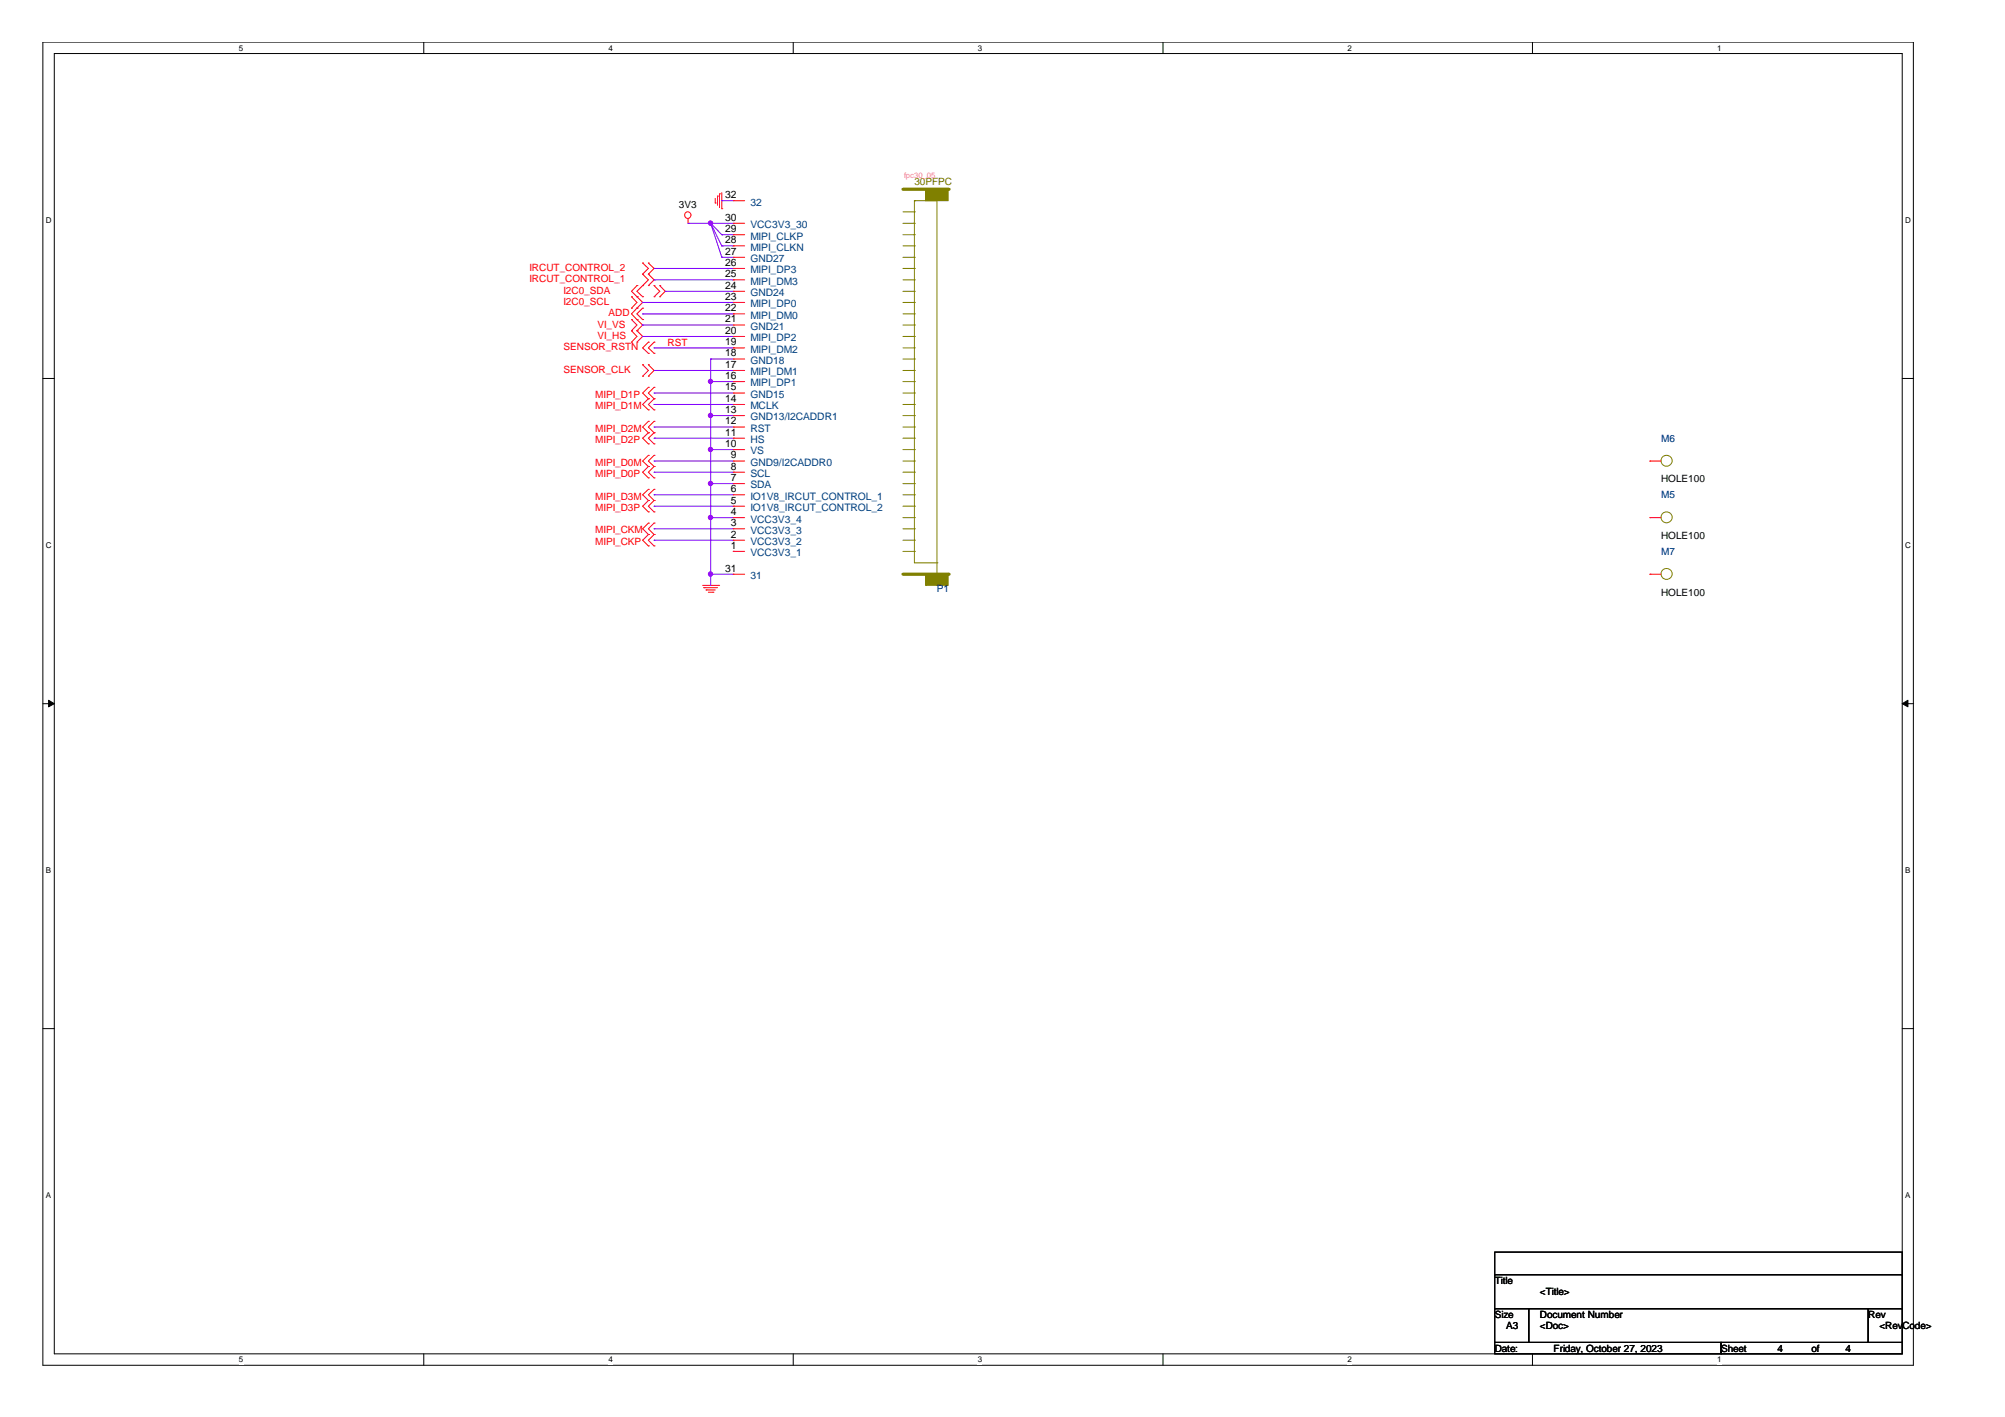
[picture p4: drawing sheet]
<svg xmlns="http://www.w3.org/2000/svg" width="297mm" height="210mm" viewBox="0 0 297 210" stroke-linecap="round" stroke-linejoin="round" font-family="sans-serif">
<path d="M6.3 6.2h277.2v196h-277.2zM8 7.9h273.8v192.6h-273.8z" fill="none" stroke="#000" stroke-width=".15"/>
<g fill="#fff">
<path d="M35.4 6.4h.6v1.4h-.6z"/>
<path d="M35.4 200.7h.6v1.4h-.6z"/>
</g>
<path d="M62.8 6.2v1.7M62.8 200.5v1.7" fill="none" stroke="#000" stroke-width=".15"/>
<g fill="#fff">
<path d="M90.1 6.4h.7v1.4h-.7z"/>
<path d="M90.1 200.7h.7v1.4h-.7z"/>
</g>
<path d="M117.5 6.2v1.7M117.5 200.5v1.7" fill="none" stroke="#000" stroke-width=".15"/>
<g fill="#fff">
<path d="M144.9 6.4h.6v1.4h-.6z"/>
<path d="M144.9 200.7h.6v1.4h-.6z"/>
</g>
<path d="M172.3 6.2v1.7M172.3 200.5v1.7" fill="none" stroke="#000" stroke-width=".15"/>
<g fill="#fff">
<path d="M199.6 6.4h.7v1.4h-.7z"/>
<path d="M199.6 200.7h.7v1.4h-.7z"/>
</g>
<path d="M227 6.2v1.7M227 200.5v1.7" fill="none" stroke="#000" stroke-width=".15"/>
<g fill="#fff">
<path d="M254.4 6.4h.6v1.4h-.6z"/>
<path d="M254.4 200.7h.6v1.4h-.6z"/>
<path d="M6.8 32h.8v1.3h-.8z"/>
<path d="M282.2 32h.9v1.3h-.9z"/>
<path d="M6.8 80.1h.8v1.4h-.8z"/>
<path d="M282.2 80.1h.9v1.4h-.9z"/>
</g>
<path d="M6.3 56.1h1.7M281.8 56.1h1.7" fill="none" stroke="#000" stroke-width=".15"/>
<g fill="#fff">
<path d="M6.8 128.3h.7v1.3h-.7z"/>
<path d="M282.2 128.3h.8v1.3h-.8z"/>
</g>
<path d="M6.3 104.2h1.7M281.8 104.2h1.7" fill="none" stroke="#000" stroke-width=".15"/>
<path d="M7.2 103.7l.8 .5-.8 .5zM281.8 104.2l.9-.5v1z" fill="#000" stroke="#000" stroke-width=".15"/>
<g fill="#fff">
<path d="M6.8 176.4h.7v1.4h-.7z"/>
<path d="M282.2 176.4h.8v1.4h-.8z"/>
</g>
<path d="M6.3 152.4h1.7M281.8 152.4h1.7M221.4 185.5h60.4v3.3h-60.4zM221.4 188.8h60.4v5.1h-60.4zM221.4 193.9h5.1v5h-5.1zM221.4 198.9h33.6v1.6h-33.6zM226.5 193.9h50.3v5h-50.3zM255 198.9h26.8v1.6h-26.8zM276.8 193.9h5v5h-5z" fill="none" stroke="#000" stroke-width=".15"/>
<g fill="none" stroke="#f00" stroke-width=".15">
<path d="M95.2 39h.1M95.2 39l.9 .8-.9 .8M96.1 39h.1M96.1 39l.8 .8-.8 .8M101.9 33.1h.1M101.9 32.4v.7M106 30.1h.1M106 29.4v.7M106.3 29.1h.1M106.3 29.1v1.3M106.6 28.7h.1M106.6 28.7v2"/>
<path d="M106.9 30.9h.1M106.9 28.5v2.4M93.6 45.6h.1M93.6 44h.1M93.6 49h.1M93.6 47.3h.1M93.6 50.7h.1M93.6 44l.8 .8-.8 .8M93.6 47.3l.8 .8-.8 .9M93.6 49l.8 .8-.8 .9M94.4 44h.1M94.4 42.3h.1"/>
<path d="M94.4 45.6h.1M94.4 47.3h.1M94.4 49h.1M94.4 50.7h.1M94.4 42.3l-.8 .9 1.6 1.6-.8 .8M94.4 47.3l.8 .8-.8 .9M94.4 49l.8 .8-.8 .9M94.4 45.6l-.8 .9 .8 .8M95.2 40.6h.1M95.2 42.3h.1M95.2 44h.1M95.2 55.7h.1"/>
<path d="M95.2 54h.1M95.2 47.3h.1M95.2 45.6h.1M95.2 40.6l.9 .9-1.7 1.7 .8 .8M95.2 54l.9 .9-.9 .8M95.2 45.6l-.8 .9 .8 .8M96.1 40.6h.1M96.1 42.3h.1M96.1 52.3h.1M96.1 50.7h.1M96.1 54h.1M96.1 55.7h.1"/>
<path d="M96.1 57.4h.1M96.1 59.1h.1M96.1 40.6l.8 .9-.8 .8M96.1 50.7l-.9 .8 .9 .8M96.1 54l.8 .9-.8 .8M96.1 57.4l-.9 .8 .9 .9M96.1 59.1l-.9 .8 .9 .8M96.9 44h.1M96.9 42.3h.1M96.9 52.3h.1M96.9 50.7h.1M96.9 57.4h.1"/>
<path d="M96.9 59.1h.1M96.9 42.3l.8 .9-.8 .8M96.9 50.7l-.8 .8 .8 .8M96.9 57.4l-.8 .8 .8 .9M96.9 59.1l-.8 .8 .8 .8M97.7 42.3h.1M97.7 44h.1M97.7 42.3l.9 .9-.9 .8M96.1 60.7h.1M96.1 62.4h.1M96.1 64.1h.1M96.1 65.8h.1"/>
<path d="M96.1 67.5h.1M96.1 69.1h.1M96.1 70.8h.1M96.1 72.5h.1M96.1 74.1h.1M96.1 75.8h.1M96.1 77.5h.1M96.1 79.2h.1M96.1 62.4l-.9 .9 .9 .8M96.1 64.1l-.9 .8 .9 .9M96.1 67.5l-.9 .8 .9 .8M96.1 69.1l-.9 .8 .9 .9"/>
<path d="M96.1 72.5l-.9 .8 .9 .8M96.1 74.1l-.9 .9 .9 .8M96.1 77.5l-.9 .8 .9 .9M96.1 79.2l-.9 .8 .9 .9M96.9 60.7h.1M96.9 62.4h.1M96.9 64.1h.1M96.9 65.8h.1M96.9 67.5h.1M96.9 69.1h.1M96.9 70.8h.1M96.9 72.5h.1"/>
<path d="M96.9 74.1h.1M96.9 75.8h.1M96.9 77.5h.1M96.9 79.2h.1M96.9 62.4l-.8 .9 .8 .8M96.9 64.1l-.8 .8 .8 .9M96.9 67.5l-.8 .8 .8 .8M96.9 69.1l-.8 .8 .8 .9M96.9 72.5l-.8 .8 .8 .8M96.9 74.1l-.8 .9 .8 .8M96.9 77.5l-.8 .8 .8 .9M96.9 79.2l-.8 .8 .8 .9"/>
<path d="M244.4 76.7h.1M244.4 76.7h1.7M96.1 80.9h.1M96.9 80.9h.1M104.1 86.7h2.4M104.3 87.1h.1M104.3 87.1h2M104.6 87.4h.1M104.6 87.4h1.4M104.9 87.7h.7M105.6 87.7h.1M106.5 86.7h.1"/>
<path d="M244.4 85.1h.1M244.4 85.1h1.7"/>
<circle cx="101.9" cy="31.9" r=".48"/>
</g>
<g fill="none" stroke="#808000" stroke-width=".15">
<path d="M133.8 78.3h1.7M133.8 76.7h1.7M133.8 75h1.7M133.8 73.3h1.7M135.5 78.3h.1M135.5 76.7h.1M135.5 75h.1M135.5 73.3h.1"/>
<circle cx="246.9" cy="76.6" r=".82"/>
<circle cx="246.9" cy="85" r=".82"/>
</g>
<g fill="#808000" stroke="#808000" stroke-width=".15">
<path d="M137.1 85.1h3.4v1.6h-3.4z" fill-rule="evenodd"/>
<path d="M137.1 28h3.4v1.7h-3.4z" fill-rule="evenodd"/>
</g>
<path d="M133.8 85.1h6.7" fill="none" stroke="#808000" stroke-width=".47"/>
<circle cx="140.5" cy="85.1" r=".23" fill="#808000"/>
<g fill="none" stroke="#808000" stroke-width=".15">
<path d="M133.8 39.8h1.7M133.8 38.1h1.7M133.8 36.4h1.7M133.8 34.8h1.7M133.8 33.1h1.7M135.5 39.8h.1M135.5 38.1h.1M135.5 36.4h.1M135.5 34.8h.1M135.5 33.1h.1M135.5 29.7h.1M135.5 29.7v53.7"/>
<path d="M133.8 59.9h1.7M133.8 58.2h1.7M133.8 56.5h1.7M133.8 54.9h1.7M133.8 53.2h1.7M133.8 51.5h1.7M133.8 49.8h1.7M133.8 48.1h1.7M133.8 46.5h1.7M133.8 44.8h1.7M133.8 41.5h1.7M133.8 43.2h1.7"/>
<path d="M135.5 59.9h.1M135.5 58.2h.1M135.5 56.5h.1M135.5 54.9h.1M135.5 53.2h.1M135.5 51.5h.1M135.5 49.8h.1M135.5 48.1h.1M135.5 46.5h.1M135.5 44.8h.1M135.5 41.5h.1M135.5 43.2h.1"/>
<path d="M133.8 71.6h1.7M133.8 69.9h1.7M133.8 68.3h1.7M133.8 66.6h1.7M133.8 64.9h1.7M133.8 63.3h1.7M133.8 61.6h1.7M135.5 71.6h.1M135.5 69.9h.1M135.5 68.3h.1M135.5 66.6h.1M135.5 64.9h.1"/>
<path d="M135.5 63.3h.1M135.5 61.6h.1M133.8 80h1.7M133.8 81.7h1.7M135.5 80h.1M135.5 81.7h.1"/>
</g>
<path d="M133.8 28h6.7" fill="none" stroke="#808000" stroke-width=".47"/>
<circle cx="140.5" cy="28" r=".23" fill="#808000"/>
<g fill="none" stroke="#808000" stroke-width=".15">
<path d="M133.8 31.4h1.7M135.5 29.7h.1M135.5 31.4h.1M135.5 29.7h3.3v55.4M135.5 83.4h3.3M138.8 83.4h.1M138.8 85.1h.1"/>
<circle cx="246.9" cy="68.3" r=".82"/>
</g>
<g fill="none" stroke="#f00" stroke-width=".15">
<path d="M108.6 39.8h.1M108.6 38.1h.1M108.6 36.4h.1M108.6 34.8h.1M108.6 33.1h.1M108.6 29.7h.1M108.6 39.8h1.7M108.6 38.1h1.7M108.6 36.4h1.7M108.6 34.8h1.7M108.6 33.1h1.7M108.6 29.7h1.7"/>
<path d="M108.6 59.9h.1M108.6 58.2h.1M108.6 56.5h.1M108.6 54.9h.1M108.6 53.2h.1M108.6 51.5h.1M108.6 49.8h.1M108.6 48.1h.1M108.6 46.5h.1M108.6 44.8h.1M108.6 43.2h.1M108.6 41.5h.1"/>
<path d="M108.6 59.9h1.7M108.6 58.2h1.7M108.6 56.5h1.7M108.6 54.9h1.7M108.6 53.2h1.7M108.6 51.5h1.7M108.6 49.8h1.7M108.6 48.1h1.7M108.6 46.5h1.7M108.6 44.8h1.7M108.6 43.2h1.7M108.6 41.5h1.7"/>
<path d="M108.6 66.6h.1M108.6 64.9h.1M108.6 63.3h.1M108.6 61.6h.1M108.6 78.3h.1M108.6 76.7h.1M108.6 75h.1M108.6 73.3h.1M108.6 71.6h.1M108.6 69.9h.1M108.6 68.3h.1M108.6 66.6h1.7"/>
<path d="M108.6 64.9h1.7M108.6 63.3h1.7M108.6 61.6h1.7M108.6 78.3h1.7M108.6 76.7h1.7M108.6 75h1.7M108.6 73.3h1.7M108.6 71.6h1.7M108.6 69.9h1.7M108.6 68.3h1.7M244.4 68.3h.1M244.4 68.3h1.7"/>
<path d="M108.6 85.1h.1M108.6 80h.1M108.6 81.7h.1M108.6 85.1h1.7M108.6 80h1.7M108.6 81.7h1.7"/>
</g>
<g fill="none" stroke="#8000ff" stroke-width=".15">
<path d="M96.9 39.8h.1M96.9 39.8h11.7M101.9 33.1h.1M101.9 33.1h6.7M105.3 33.1h.1M105.3 33.1l1.6 1.7M105.3 33.1l1.6 3.3M105.3 33.1l1.6 5M106.9 29.7h.1M106.9 34.8h.1M106.9 36.4h.1M106.9 38.1h.1"/>
<path d="M106.9 29.7h1.7M106.9 34.8h1.7M106.9 36.4h1.7M106.9 38.1h1.7M95.2 44.8h.1M95.2 48.1h.1M95.2 49.8h.1M95.2 46.5h.1M95.2 44.8h13.4M95.2 48.1h13.4M95.2 49.8h13.4M95.2 46.5h13.4"/>
<path d="M96.9 41.5h.1M96.9 51.5h.1M96.9 54.9h.1M96.9 58.2h.1M96.9 59.9h.1M96.9 41.5h11.7M96.9 51.5h11.7M96.9 54.9h11.7M96.9 58.2h11.7M96.9 59.9h11.7M98.6 43.2h.1M98.6 43.2h10"/>
<path d="M105.3 53.2h.1M105.3 56.5h.1M105.3 53.2h3.3M105.3 53.2v33.5M105.3 56.5h3.3M96.9 63.3h.1M96.9 64.9h.1M96.9 68.3h.1M96.9 69.9h.1M96.9 73.3h.1M96.9 75h.1M96.9 78.3h.1"/>
<path d="M96.9 63.3h11.7M96.9 64.9h11.7M96.9 68.3h11.7M96.9 69.9h11.7M96.9 73.3h11.7M96.9 75h11.7M96.9 78.3h11.7M105.3 61.6h.1M105.3 66.6h.1M105.3 71.6h.1M105.3 76.7h.1M105.3 61.6h3.3"/>
<path d="M105.3 66.6h3.3M105.3 71.6h3.3M105.3 76.7h3.3M96.9 80h.1M96.9 80h11.7M105.3 85.1h.1M105.3 85.1h3.3"/>
</g>
<g fill="#f0f" stroke="#f0f" stroke-width=".15">
<circle cx="105.3" cy="33" r=".32"/>
<circle cx="105.3" cy="61.5" r=".32"/>
<circle cx="105.3" cy="56.5" r=".32"/>
<circle cx="105.3" cy="71.6" r=".32"/>
<circle cx="105.3" cy="66.6" r=".32"/>
<circle cx="105.3" cy="85" r=".32"/>
<circle cx="105.3" cy="76.7" r=".32"/>
</g>
<g font-size="1.5">
<text x="107.4" y="29.4">32</text>
<text x="100.6" y="30.7">3V3</text>
<text x="107.4" y="34.4">29</text>
<text x="107.4" y="32.7">30</text>
<text x="107.4" y="41.1">25</text>
<text x="107.4" y="39.4">26</text>
<text x="107.4" y="37.7">27</text>
<text x="107.4" y="36">28</text>
<text x="107.4" y="47.8">21</text>
<text x="107.4" y="46.1">22</text>
<text x="107.4" y="44.4">23</text>
<text x="107.4" y="42.8">24</text>
<text x="107.4" y="52.8">18</text>
<text x="107.4" y="51.2">19</text>
<text x="107.4" y="49.5">20</text>
<text x="107.4" y="59.5">14</text>
<text x="107.4" y="57.8">15</text>
<text x="107.4" y="56.1">16</text>
<text x="107.4" y="54.5">17</text>
<text x="107.4" y="64.5">11</text>
<text x="107.4" y="62.9">12</text>
<text x="107.4" y="61.2">13</text>
<text x="107.4" y="66.2">10</text>
<text x="108.3" y="71.3">7</text>
<text x="108.3" y="69.6">8</text>
<text x="108.3" y="67.9">9</text>
<text x="246.1" y="71.5">HOLE100</text>
<text x="108.3" y="77.9">3</text>
<text x="108.3" y="76.3">4</text>
<text x="108.3" y="74.6">5</text>
<text x="108.3" y="72.9">6</text>
<text x="108.3" y="79.6">2</text>
<text x="108.3" y="81.3">1</text>
<text x="246.1" y="79.9">HOLE100</text>
<text x="107.4" y="84.7">31</text>
<text x="246.1" y="88.2">HOLE100</text>
<text x="221.4" y="190.2">Title</text>
<text x="228.1" y="191.8">&lt;Title&gt;</text>
<text x="221.4" y="195.2">Size</text>
<text x="223.1" y="196.9">A3</text>
<text x="228.1" y="195.2">Document Number</text>
<text x="228.1" y="196.9">&lt;Doc&gt;</text>
<text x="276.8" y="195.2">Rev</text>
<text x="278.4" y="196.9">&lt;RevCode&gt;</text>
<text x="221.4" y="200.2">Date:</text>
<text x="230.2" y="200.2">Friday, October 27, 2023</text>
<text x="255" y="200.2">Sheet</text>
<text x="263.4" y="200.2">4</text>
<text x="268.4" y="200.2">of</text>
<text x="273.4" y="200.2">4</text>
</g>
<text font-size="1.5" fill="#804000" x="135.5" y="27.4">30PFPC</text>
<g font-size="1.5" fill="#004080">
<text x="111.2" y="35.5">MIPI_CLKP</text>
<text x="111.2" y="33.8">VCC3V3_30</text>
<text x="111.2" y="30.5">32</text>
<text x="111.2" y="40.5">MIPI_DP3</text>
<text x="111.2" y="38.8">GND27</text>
<text x="111.2" y="37.1">MIPI_CLKN</text>
<text x="111.2" y="47.2">MIPI_DM0</text>
<text x="111.2" y="45.5">MIPI_DP0</text>
<text x="111.2" y="43.9">GND24</text>
<text x="111.2" y="42.2">MIPI_DM3</text>
<text x="111.2" y="53.9">GND18</text>
<text x="111.2" y="52.3">MIPI_DM2</text>
<text x="111.2" y="50.6">MIPI_DP2</text>
<text x="111.2" y="48.9">GND21</text>
<text x="111.2" y="58.9">GND15</text>
<text x="111.2" y="57.2">MIPI_DP1</text>
<text x="111.2" y="55.6">MIPI_DM1</text>
<text x="111.2" y="65.6">HS</text>
<text x="111.2" y="64">RST</text>
<text x="111.2" y="62.3">GND13/I2CADDR1</text>
<text x="111.2" y="60.6">MCLK</text>
<text x="111.2" y="67.3">VS</text>
<text x="111.2" y="70.7">SCL</text>
<text x="111.2" y="69">GND9/I2CADDR0</text>
<text x="111.2" y="77.4">VCC3V3_4</text>
<text x="111.2" y="75.7">IO1V8_IRCUT_CONTROL_2</text>
<text x="111.2" y="74">IO1V8_IRCUT_CONTROL_1</text>
<text x="111.2" y="72.4">SDA</text>
<text x="111.2" y="80.7">VCC3V3_2</text>
<text x="111.2" y="79.1">VCC3V3_3</text>
<text x="111.2" y="82.4">VCC3V3_1</text>
<text x="111.2" y="85.8">31</text>
</g>
<g font-size="1.5" fill="#f00">
<text x="78.4" y="40.1">IRCUT_CONTROL_2</text>
<text x="78.4" y="41.8">IRCUT_CONTROL_1</text>
<text x="83.5" y="43.5">I2C0_SDA</text>
<text x="83.5" y="45.1">I2C0_SCL</text>
<text x="90.2" y="46.8">ADD</text>
<text x="83.5" y="51.9">SENSOR_RSTN</text>
<text x="88.5" y="48.5">VI_VS</text>
<text x="88.5" y="50.2">VI_HS</text>
<text x="98.9" y="51.2">RST</text>
<text x="83.5" y="55.2">SENSOR_CLK</text>
<text x="88.2" y="58.9">MIPI_D1P</text>
<text x="88.2" y="60.6">MIPI_D1M</text>
<text x="88.2" y="63.9">MIPI_D2M</text>
<text x="88.2" y="65.6">MIPI_D2P</text>
<text x="88.2" y="69">MIPI_D0M</text>
<text x="88.2" y="70.6">MIPI_D0P</text>
<text x="88.2" y="74">MIPI_D3M</text>
<text x="88.2" y="75.7">MIPI_D3P</text>
<text x="88.2" y="79">MIPI_CKM</text>
<text x="88.2" y="80.7">MIPI_CKP</text>
</g>
<g font-size="1.5" fill="#000080">
<text x="246.1" y="65.5">M6</text>
<text x="246.1" y="73.8">M5</text>
<text x="246.1" y="82.2">M7</text>
<text x="138.8" y="87.7">P1</text>
</g>
<g font-size="1.2">
<text x="35.4" y="7.5">5</text>
<text x="90.1" y="7.5">4</text>
<text x="144.9" y="7.5">3</text>
<text x="199.6" y="7.5">2</text>
<text x="254.4" y="7.5">1</text>
<text x="6.8" y="33.1">D</text>
<text x="282.2" y="33.1">D</text>
<text x="6.8" y="81.2">C</text>
<text x="282.2" y="81.2">C</text>
<text x="6.8" y="129.4">B</text>
<text x="282.2" y="129.4">B</text>
<text x="6.8" y="177.5">A</text>
<text x="282.2" y="177.5">A</text>
<text x="35.4" y="201.8">5</text>
<text x="90.1" y="201.8">4</text>
<text x="144.9" y="201.8">3</text>
<text x="199.6" y="201.8">2</text>
<text x="254.4" y="201.8">1</text>
</g>
<text font-size="1.1" fill="#ff8080" x="133.9" y="26.3">fpc30_05</text>
</svg>
